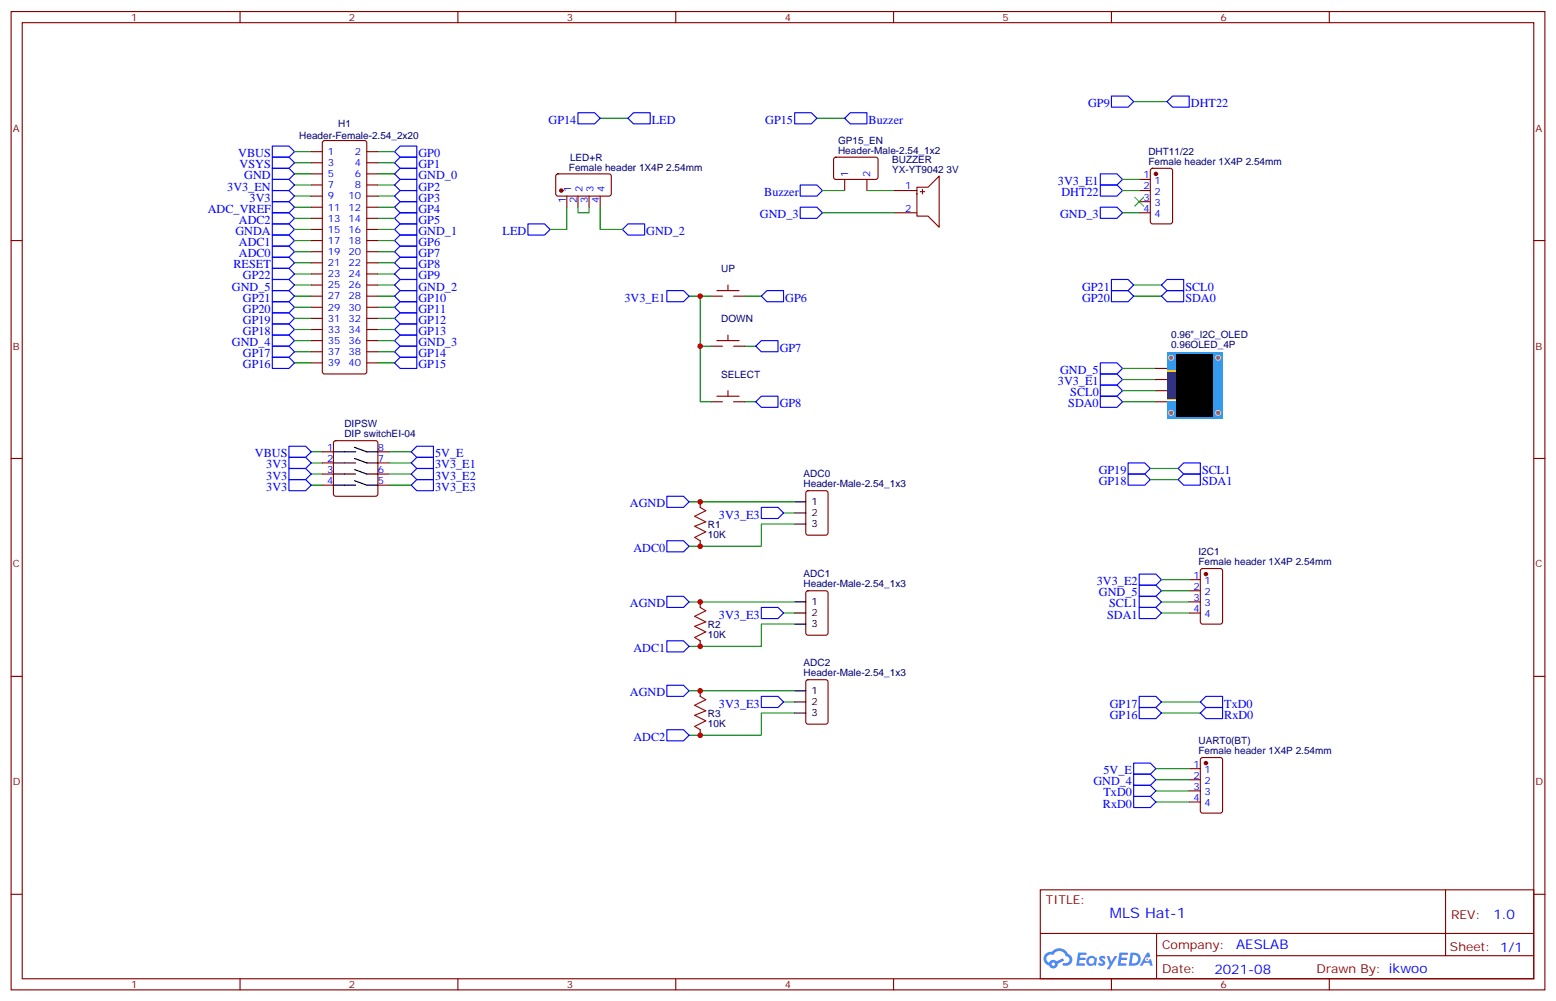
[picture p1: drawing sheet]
<svg xmlns="http://www.w3.org/2000/svg" width="494mm" height="318mm" viewBox="0 0 494 318" stroke-linecap="round" stroke-linejoin="round" font-family="sans-serif">
<g fill="none" stroke="#870000" stroke-width=".35">
<path d="M3.5 3.7h486.9v310.4h-486.9zM7.1 7.2h479.7v303.4h-479.7zM76.2 3.7v3.5M145.3 3.7v3.5M214.5 3.7v3.5M283.6 3.7v3.5M352.8 3.7v3.5M421.9 3.7v3.5M3.5 76.3h3.6M486.8 76.3h3.6M3.5 145.5h3.6M486.8 145.5h3.6"/>
<path d="M3.5 214.6h3.6M486.8 214.6h3.6M3.5 283.8h3.6M330.2 282.4h156.6v28.2h-156.6zM330.2 296.2h156.5M367.1 296.2v14.1M458.8 282.4v20.9M486.8 283.8h3.6M76.2 310.6v3.5M145.3 310.6v3.5M214.5 310.6v3.5M283.6 310.6v3.5"/>
<path d="M352.8 310.6v3.5M367.1 303.3h119.6M421.9 310.6v3.5"/>
</g>
<g fill="#5487ff">
<path d="M349.2 303.5a1.22 1.22 0 0 1 1.7 .3l-.4 .6a.47 .47 0 0 0-.3-.4 .47 .47 0 0 0-.5 .2l.1 .2a1.14 1.14 0 0 1 .8 1.7 1.14 1.14 0 0 1-1.9 0l-.2-.2 .5-.5 .7 .4a.29 .29 0 0 0 .3-.2 .29 .29 0 0 0-.2-.4 1.04 1.04 0 0 1-.6-1.7z"/>
<path d="M342.2 302.3h2.3l.4 .2-.2 .5h-1.8l-.1 .9h1.5l.3 .4-.3 .3h-1.6l-.2 1.1 1.7 .1 .2 .3-.2 .3h-2.6z"/>
<path d="M355.3 302.3l2.7 .2-.1 .5h-1.8l-.2 .9h1.6l.3 .4-.4 .3h-1.6l-.1 1.1 1.7 .1 .2 .3-.2 .3h-2.7z"/>
<path d="M364.1 302.3h.7l.3 1.2-.6 .4a.69 .69 0 0 0-1 .2 .69 .69 0 0 0 .4 1 .69 .69 0 0 0 .9-.6l.5-.3 .6 2.2h-.8l-.3-.8h-1.7l-.5 .8h-.8z"/>
<path d="M351.3 303.4h.8l.6 1.8 1.1-1.8h.9l-2.6 4.2h-.8l.9-1.6z"/>
<path d="M358.9 302.3l-.6 4.1h1.3a2.11 2.11 0 0 0 2.5-2.1 2.11 2.11 0 0 0-2.5-2zM359.6 303a1.43 1.43 0 0 1 1.6 1.6 1.43 1.43 0 0 1-2 1.1z"/>
<path d="M345.2 303.9a1.54 1.54 0 0 0-.1 2.2 1.54 1.54 0 0 0 2.1 .1l.7 .2 .3-2.3-.6-.2a1.49 1.49 0 0 0-2.4 0zM345.4 304.9a.95 .95 0 0 1 1.9 0 .95 .95 0 0 1-1.9 0z"/>
<path d="M331.9 302.7a2.18 2.18 0 0 0 1.1 3.7 1.44 1.44 0 0 0 1.6 .9 1.44 1.44 0 0 0 1.2-1.5l2-1-.5-.7-1.9 .9a1.47 1.47 0 0 0-2.4 .5 1.39 1.39 0 0 1-.7-2 1.39 1.39 0 0 1 2-.4 2.12 2.12 0 0 1 2.2-1.3 2.12 2.12 0 0 1 1.9 1.7 1.14 1.14 0 0 1 1 1.4 1.14 1.14 0 0 1-1.6 .7 .43 .43 0 0 0-.5 .4 .43 .43 0 0 0 .4 .5 1.98 1.98 0 0 0 2.5-1.3 1.98 1.98 0 0 0-1.2-2.5 3.1 3.1 0 0 0-5.3-.7l-.9 .1zM333.8 306a.55 .55 0 0 1 1.1 0 .55 .55 0 0 1-1.1 0z"/>
<circle cx="364.1" cy="304.4" r=".26"/>
</g>
<g fill="none" stroke="#870000" stroke-width=".35">
<path d="M98.8 48.1h3.5M98.8 51.6h3.5M98.8 55.2h3.5M98.8 58.7h3.5M102.5 44.8l.5-.2h12.7l.5 .2 .2 .5v72.7l-.2 .5-.5 .2h-12.7l-.5-.3-.2-.4v-72.7zM116.4 48.1h3.5M116.4 51.6h3.5M116.4 55.2h3.5M116.4 58.7h3.5M176.6 55.4l.5-.2h16.5l.4 .7v5.9l-.7 .4h-16.5l-.4-.7v-5.6zM361.6 56.9h3.5M365.4 53.6l.4-.2h5.7l.6 .4 .1 16.5-.5 .7h-5.9l-.6-.4-.1-16.5z"/>
<path d="M98.8 62.2h3.5M98.8 65.8h3.5M98.8 69.3h3.5M98.8 72.8h3.5M98.8 76.3h3.5M98.8 79.9h3.5M116.4 62.2h3.5M116.4 65.8h3.5M116.4 69.3h3.5M116.4 72.8h3.5M116.4 76.3h3.5M116.4 79.9h3.5"/>
<path d="M179.9 62.2v3.6M183.4 62.2v3.6M187 62.2v3.6M190.5 62.2v3.6M361.6 60.5h3.5M361.6 64h3.5M361.6 67.5h3.5M98.8 94h3.5M98.8 83.4h3.5M98.8 86.9h3.5M98.8 90.5h3.5M98.8 97.5h3.5"/>
<path d="M116.4 94h3.5M116.4 83.4h3.5M116.4 86.9h3.5M116.4 90.5h3.5M116.4 97.5h3.5M225.8 94h3.5M227.5 92.2h7.1M231.1 90.5v1.7M232.8 94h3.6M98.8 108.1h3.5M98.8 101h3.5M98.8 104.6h3.5"/>
<path d="M98.8 111.6h3.5M98.8 115.1h3.5M116.4 108.1h3.5M116.4 101h3.5M116.4 104.6h3.5M116.4 111.6h3.5M116.4 115.1h3.5M225.8 109.9h3.5M227.5 108.1h7.1M231.1 106.3v1.8M232.8 109.9h3.6M366.9 116.9h3.5"/>
<path d="M225.8 127.5h3.5M227.5 125.7h7.1M231.1 124v1.7M232.8 127.5h3.6M366.9 127.5h3.5M366.9 124h3.5M366.9 120.4h3.5M102.3 154h3.5M102.3 150.4h3.5M102.3 146.9h3.5M102.3 143.4h3.5M106.1 140l.4-.2h12.7l.5 .2 .2 .5v16.3l-.2 .5-.5 .2h-12.7l-.5-.3-.2-.4v-16.3z"/>
<path d="M119.9 154h3.6M119.9 150.4h3.6M119.9 146.9h3.6M119.9 143.4h3.6M256 155.9l.5-.2h5.6l.7 .4v13l-.4 .7h-5.9l-.7-.4v-13zM256 187.7l.5-.2h5.6l.7 .4v13l-.4 .6-5.9 .1-.7-.5v-12.9zM256 215.9l.5-.2h5.6l.7 .4v13l-.4 .6-5.9 .1-.7-.5v-12.9zM377.5 243.9h3.5M377.5 247.4h3.5M377.5 251h3.5M377.5 254.5h3.5M381.2 240.6l.5-.2h5.6l.7 .4 .1 16.5-.5 .7h-5.9l-.6-.4-.1-16.5z"/>
</g>
<g fill="none" stroke="#000" stroke-width=".35">
<path d="M105.8 143.4h7.1M105.8 146.9h7.1M105.8 150.4h7.1M105.8 154h7.1M112.5 142l3.9 1.4h3.5M112.5 145.5l3.9 1.4h3.5M112.5 149l3.9 1.4h3.5M112.5 152.5l3.9 1.5h3.5M252.2 159.2h3.6M252.2 166.3h3.6M252.2 162.8h3.6M252.2 198h3.6"/>
<path d="M252.2 191h3.6M252.2 194.5h3.6M252.2 219.2h3.6M252.2 226.3h3.6M252.2 222.7h3.6"/>
</g>
<g fill="none" stroke="#008700" stroke-width=".35">
<path d="M190.5 37.5h8.8M259.3 37.5h8.8M359.8 32.2h10.6M93.5 58.7h5.3M93.5 55.2h5.3M93.5 51.6h5.3M93.5 48.1h5.3M119.9 58.7h5.3M119.9 55.2h5.3M119.9 51.6h5.3M119.9 48.1h5.3M356.3 56.9h5.3"/>
<path d="M93.5 72.8h5.3M93.5 69.3h5.3M93.5 65.8h5.3M93.5 79.9h5.3M93.5 76.3h5.3M93.5 62.2h5.3M119.9 72.8h5.3M119.9 69.3h5.3M119.9 65.8h5.3M119.9 79.9h5.3M119.9 76.3h5.3M119.9 62.2h5.3"/>
<path d="M179.9 65.8v7h-5.3M183.4 65.8v1.7h3.6v-1.7M190.5 65.8v7h7.1M356.3 60.5h5.3M356.3 67.5h5.3M93.5 94h5.3M93.5 90.5h5.3M93.5 97.5h5.3M93.5 83.4h5.3M93.5 86.9h5.3M119.9 94h5.3M119.9 90.5h5.3"/>
<path d="M119.9 97.5h5.3M119.9 83.4h5.3M119.9 86.9h5.3M218.7 94h7.1M222.2 94v15.9h3.6M236.4 94h5.3M359.8 94h8.9M359.8 90.5h8.9M93.5 115.1h5.3M93.5 108.1h5.3M93.5 104.6h5.3M93.5 101h5.3"/>
<path d="M93.5 111.6h5.3M119.9 115.1h5.3M119.9 108.1h5.3M119.9 104.6h5.3M119.9 101h5.3M119.9 111.6h5.3M222.2 109.9v17.6h3.6M236.4 109.9h3.5M356.3 116.9h10.6M236.4 127.5h3.5M356.3 127.5h10.6M356.3 124h10.6"/>
<path d="M356.3 120.4h10.6M98.8 150.4h3.5M98.8 154h3.5M98.8 146.9h3.5M98.8 143.4h3.5M123.5 150.4h7M123.5 154h7M123.5 146.9h7M123.5 143.4h7M218.7 159.2h33.5M365.1 148.7h8.8M365.1 152.2h8.8"/>
<path d="M248.7 162.8h3.5M252.2 166.3h-10.5v7.1h-23M218.7 191h33.5M248.7 194.5h3.5M252.2 198h-10.5v7.1h-23M218.7 219.2h33.5M248.7 222.7h3.5M252.2 226.3h-10.5v7h-23M368.7 226.3h12.3M368.7 222.7h12.3M366.9 243.9h10.6M366.9 247.4h10.6"/>
<path d="M366.9 251h10.6M366.9 254.5h10.6"/>
</g>
<g fill="none" stroke="#00f" stroke-width=".35">
<path d="M183.4 35.8h5.3l1.8 1.7-1.8 1.8h-5.3zM199.3 37.5l1.8-1.7h5.3v3.5h-5.3zM252.2 35.8h5.3l1.8 1.7-1.8 1.8h-5.3zM268.1 37.5l1.8-1.7h5.3v3.5h-5.3zM352.8 30.5h5.3l1.7 1.7-1.7 1.8h-5.3zM372.2 30.5h5.3v3.5h-5.3l-1.8-1.8zM86.4 56.9h5.3l1.8 1.8-1.8 1.8h-5.3zM86.4 53.4h5.3l1.8 1.8-1.8 1.7h-5.3zM86.4 49.9h5.3l1.8 1.7-1.8 1.8h-5.3zM86.4 46.4h5.3l1.8 1.7-1.8 1.8h-5.3zM125.2 58.7l1.8-1.8h5.3v3.6h-5.3zM127 46.4h5.3v3.5h-5.3l-1.8-1.8z"/>
<path d="M127 49.9h5.3v3.5h-5.3l-1.8-1.8zM127 53.4h5.3v3.5h-5.3l-1.8-1.7zM254 58.7h5.3l1.8 1.8-1.8 1.7h-5.3zM349.2 55.2h5.3l1.8 1.7-1.8 1.8h-5.3zM349.2 58.7h5.3l1.8 1.8-1.8 1.7h-5.3zM86.4 60.5h5.3l1.8 1.7-1.8 1.8h-5.3zM86.4 71h5.3l1.8 1.8-1.8 1.8h-5.3zM86.4 74.6h5.3l1.8 1.7-1.8 1.8h-5.3zM86.4 67.5h5.3l1.8 1.8-1.8 1.7h-5.3zM86.4 64h5.3l1.8 1.8-1.8 1.7h-5.3zM86.4 78.1h5.3l1.8 1.8-1.8 1.7h-5.3zM125.2 62.2l1.8-1.7h5.3v3.5h-5.3z"/>
<path d="M127 74.6h5.3v3.5h-5.3l-1.8-1.8zM127 78.1h5.3v3.5h-5.3l-1.8-1.7zM127 64h5.3v3.5h-5.3l-1.8-1.7zM127 67.5h5.3v3.5h-5.3l-1.8-1.7zM127 71h5.3v3.6h-5.3l-1.8-1.8zM167.6 71h5.3l1.7 1.8-1.7 1.8h-5.3zM199.3 71h5.3v3.6h-5.3l-1.7-1.8zM254 65.8h5.3l1.8 1.7-1.8 1.8h-5.3zM349.2 65.8h5.3l1.8 1.7-1.8 1.8h-5.3zM86.4 92.2h5.3l1.8 1.8-1.8 1.7h-5.3zM86.4 85.2h5.3l1.8 1.7-1.8 1.8h-5.3zM86.4 81.6h5.3l1.8 1.8-1.8 1.8h-5.3z"/>
<path d="M86.4 88.7h5.3l1.8 1.8-1.8 1.7h-5.3zM86.4 99.3h5.3l1.8 1.7-1.8 1.8h-5.3zM86.4 95.7h5.3l1.8 1.8-1.8 1.8h-5.3zM127 88.7h5.3v3.5h-5.3l-1.8-1.7zM127 85.2h5.3v3.5h-5.3l-1.8-1.8zM127 81.6h5.3v3.6h-5.3l-1.8-1.8zM127 92.2h5.3v3.5h-5.3l-1.8-1.7zM127 95.7h5.3v3.6h-5.3l-1.8-1.8zM127 99.3h5.3v3.5h-5.3l-1.8-1.8zM211.7 92.2h5.3l1.7 1.8-1.7 1.7h-5.3zM243.4 92.2h5.3v3.5h-5.3l-1.7-1.7zM352.8 92.2h5.3l1.7 1.8-1.7 1.7h-5.3z"/>
<path d="M352.8 88.7h5.3l1.7 1.8-1.7 1.7h-5.3zM370.4 92.2h5.3v3.5h-5.3l-1.7-1.7zM370.4 88.7h5.3v3.5h-5.3l-1.7-1.7zM86.4 102.8h5.3l1.8 1.8-1.8 1.7h-5.3zM86.4 106.3h5.3l1.8 1.8-1.8 1.8h-5.3zM86.4 109.9h5.3l1.8 1.7-1.8 1.8h-5.3zM86.4 113.4h5.3l1.8 1.7-1.8 1.8h-5.3zM127 109.9h5.3v3.5h-5.3l-1.8-1.8zM127 102.8h5.3v3.5h-5.3l-1.8-1.7zM127 106.3h5.3v3.6h-5.3l-1.8-1.8zM127 113.4h5.3v3.5h-5.3l-1.8-1.8zM241.7 108.1h5.2v3.5h-5.2l-1.8-1.7z"/>
<path d="M349.2 115.1h5.3l1.8 1.8-1.8 1.8h-5.3zM349.2 118.7h5.3l1.8 1.7-1.8 1.8h-5.3zM241.7 125.7h5.2v3.6h-5.2l-1.8-1.8zM349.2 122.2h5.3l1.8 1.8-1.8 1.7h-5.3zM349.2 125.7h5.3l1.8 1.8-1.8 1.8h-5.3zM91.7 152.2h5.3l1.8 1.8-1.8 1.7h-5.3zM91.7 145.1h5.3l1.8 1.8-1.8 1.8h-5.3zM91.7 141.6h5.3l1.8 1.8-1.8 1.7h-5.3zM91.7 148.7h5.3l1.8 1.7-1.8 1.8h-5.3zM132.3 145.1h5.3v3.6h-5.3l-1.8-1.8zM132.3 141.6h5.3v3.5h-5.3l-1.8-1.7zM132.3 148.7h5.3v3.5h-5.3l-1.8-1.8z"/>
<path d="M132.3 152.2h5.3v3.5h-5.3l-1.8-1.7zM211.7 157.5h5.3l1.7 1.7-1.7 1.8h-5.3zM358.1 146.9h5.3l1.7 1.8-1.7 1.7h-5.3zM358.1 150.4h5.3l1.7 1.8-1.7 1.8h-5.3zM375.7 146.9h5.3v3.5h-5.3l-1.8-1.7zM375.7 150.4h5.3v3.6h-5.3l-1.8-1.8zM211.7 171.6h5.3l1.7 1.8-1.7 1.7h-5.3zM241.7 161h5.2l1.8 1.8-1.8 1.7h-5.2zM211.7 189.2h5.3l1.7 1.8-1.7 1.8h-5.3zM241.7 192.8h5.2l1.8 1.7-1.8 1.8h-5.2zM211.7 203.3h5.3l1.7 1.8-1.7 1.8h-5.3zM211.7 217.5h5.3l1.7 1.7-1.7 1.8h-5.3z"/>
<path d="M211.7 231.6h5.3l1.7 1.7-1.7 1.8h-5.3zM241.7 221h5.2l1.8 1.7-1.8 1.8h-5.2zM361.6 221h5.3l1.8 1.7-1.8 1.8h-5.3zM361.6 224.5h5.3l1.8 1.8-1.8 1.7h-5.3zM381 226.3l1.8-1.8h5.3v3.5h-5.3zM382.8 221h5.3v3.5h-5.3l-1.8-1.8zM359.8 252.7h5.3l1.8 1.8-1.8 1.8h-5.3zM359.8 249.2h5.3l1.8 1.8-1.8 1.7h-5.3zM359.8 245.7h5.3l1.8 1.7-1.8 1.8h-5.3zM359.8 242.1h5.3l1.8 1.8-1.8 1.8h-5.3z"/>
</g>
<g fill="#870000" stroke="#870000" stroke-width=".35">
<circle cx="366.9" cy="55.2" r=".53"/>
<circle cx="382.8" cy="242.1" r=".53"/>
<circle cx="178.2" cy="60.5" r=".53"/>
</g>
<path d="M360.2 62.6l2.8 2.8M363 62.6l-2.8 2.8" fill="none" stroke="#3c3" stroke-width=".35"/>
<path d="M370.4 111.6h17.7v21.2h-17.7z" fill="#39f"/>
<g fill="#666" stroke="#ccc" stroke-width=".35">
<circle cx="371.7" cy="113.5" r=".81"/>
<circle cx="371.7" cy="131" r=".81"/>
<circle cx="386.6" cy="113.5" r=".81"/>
<circle cx="386.6" cy="131" r=".81"/>
</g>
<path d="M370.4 117.4h2.8v9.6h-2.8z" fill="#fff"/>
<g fill="#fc0">
<path d="M370.4 117.5h2.8v.5h-2.8z"/>
<path d="M370.4 126.4h2.8v.5h-2.8z"/>
</g>
<path d="M370.4 118.1h2.8v8.2h-2.8z" fill="#333"/>
<path d="M373.2 112.3h11.7v19.8h-11.7z" fill="#000"/>
<path d="M222.2 161l1.8 1.1-3.5 1.7 3.5 1.8-3.5 1.4 3.5 1.8-3.5 1.7 1.7 1.1M222.2 192.8l1.8 1-3.5 1.8 3.5 1.7-3.5 1.5 3.5 1.7-3.5 1.8 1.7 1M222.2 221l1.8 1-3.5 1.8 3.5 1.8-3.5 1.4 3.5 1.7-3.5 1.8 1.7 1.1" fill="none" stroke="#a10000" stroke-width=".35"/>
<g fill="none" stroke="#870000" stroke-width=".35">
<path d="M264.8 50.1l.5-.2h13l.4 .7-.1 5.9-.6 .4h-13l-.4-.7v-5.6zM268.1 56.9v3.6M275.2 56.9v3.6M291 59.4h3.6l3.5-3.5v16.2l-3.5-3.5h-3.6zM284 60.5h7M284 67.5h7M292.1 60.8h1.4M292.8 60.1v1.4M222.2 159.2v1.8M222.2 171.6v1.8M222.2 191v1.8M377.5 183.9h3.5"/>
<path d="M377.5 187.5h3.5M377.5 191h3.5M377.5 194.5h3.5M381.2 180.6l.5-.2h5.6l.7 .4 .1 16.5-.5 .7h-5.9l-.6-.4-.1-16.5zM222.2 203.3v1.8M222.2 219.2v1.8M222.2 231.6v1.7"/>
</g>
<circle cx="382.8" cy="182.2" r=".53" fill="#870000" stroke="#870000" stroke-width=".35"/>
<path d="M361.6 185.7h5.3l1.8 1.8-1.8 1.7h-5.3zM361.6 182.2h5.3l1.8 1.7-1.8 1.8h-5.3zM361.6 189.2h5.3l1.8 1.8-1.8 1.8h-5.3zM361.6 192.8h5.3l1.8 1.7-1.8 1.8h-5.3z" fill="none" stroke="#00f" stroke-width=".35"/>
<path d="M261.1 60.5h7M261.1 67.5h22.9M275.2 60.5h8.8M368.7 183.9h8.8M368.7 187.5h8.8M368.7 191h8.8M368.7 194.5h8.8" fill="none" stroke="#008700" stroke-width=".35"/>
<g fill="#c00">
<circle cx="222.3" cy="109.9" r=".88"/>
<circle cx="222.3" cy="94" r=".88"/>
<circle cx="222.3" cy="173.4" r=".88"/>
<circle cx="222.3" cy="159.2" r=".88"/>
<circle cx="222.3" cy="205.1" r=".88"/>
<circle cx="222.3" cy="191" r=".88"/>
<circle cx="222.3" cy="233.3" r=".88"/>
<circle cx="222.3" cy="219.2" r=".88"/>
</g>
<text font-size="4.6" fill="#00f" x="352.3" y="291.4">MLS Hat-1</text>
<g font-size="4.2" fill="#00f">
<text x="474" y="291.6">1.0</text>
<text x="392.4" y="301.2">AESLAB</text>
<text x="385.5" y="309">2021-08</text>
</g>
<g font-size="3.9" fill="#00f">
<text x="345.4" y="34">GP9</text>
<text x="378" y="34">DHT22</text>
<text x="174.1" y="39.3">GP14</text>
<text x="206.9" y="39.3">LED</text>
<text x="242.9" y="39.3">GP15</text>
<text x="275.7" y="39.3">Buzzer</text>
<text x="75.6" y="49.9">VBUS</text>
<text x="76" y="53.4">VSYS</text>
<text x="132.8" y="49.9">GP0</text>
<text x="132.8" y="53.4">GP1</text>
<text x="77.5" y="56.9">GND</text>
<text x="132.8" y="56.9">GND_0</text>
<text x="335.8" y="58.7">3V3_E1</text>
<text x="72.1" y="60.5">3V3_EN</text>
<text x="79.2" y="64">3V3</text>
<text x="132.8" y="64">GP3</text>
<text x="132.8" y="60.5">GP2</text>
<text x="242.6" y="62.2">Buzzer</text>
<text x="336.9" y="62.2">DHT22</text>
<text x="66" y="67.5">ADC_VREF</text>
<text x="75.8" y="71">ADC2</text>
<text x="132.8" y="67.5">GP4</text>
<text x="132.8" y="71">GP5</text>
<text x="241.2" y="69.3">GND_3</text>
<text x="336.5" y="69.3">GND_3</text>
<text x="74.7" y="74.6">GNDA</text>
<text x="132.8" y="74.6">GND_1</text>
<text x="159.5" y="74.6">LED</text>
<text x="205.1" y="74.6">GND_2</text>
<text x="75.8" y="78.1">ADC1</text>
<text x="75.8" y="81.6">ADC0</text>
<text x="132.8" y="78.1">GP6</text>
<text x="132.8" y="81.6">GP7</text>
<text x="74.1" y="85.2">RESET</text>
<text x="77.1" y="88.7">GP22</text>
<text x="132.8" y="88.7">GP9</text>
<text x="132.8" y="85.2">GP8</text>
<text x="73.6" y="92.2">GND_5</text>
<text x="77.1" y="95.7">GP21</text>
<text x="132.8" y="92.2">GND_2</text>
<text x="132.8" y="95.7">GP10</text>
<text x="198.2" y="95.7">3V3_E1</text>
<text x="249.2" y="95.7">GP6</text>
<text x="343.4" y="95.7">GP20</text>
<text x="343.4" y="92.2">GP21</text>
<text x="376.2" y="95.7">SDA0</text>
<text x="376.2" y="92.2">SCL0</text>
<text x="77.1" y="99.3">GP20</text>
<text x="132.8" y="99.3">GP11</text>
<text x="77.1" y="106.3">GP18</text>
<text x="77.1" y="102.8">GP19</text>
<text x="132.8" y="102.8">GP12</text>
<text x="132.8" y="106.3">GP13</text>
<text x="73.6" y="109.9">GND_4</text>
<text x="77.1" y="113.4">GP17</text>
<text x="132.8" y="113.4">GP14</text>
<text x="132.8" y="109.9">GND_3</text>
<text x="247.5" y="111.6">GP7</text>
<text x="77.1" y="116.9">GP16</text>
<text x="132.8" y="116.9">GP15</text>
<text x="336.5" y="118.7">GND_5</text>
<text x="335.8" y="122.2">3V3_E1</text>
<text x="339.7" y="125.7">SCL0</text>
<text x="247.5" y="129.3">GP8</text>
<text x="339.1" y="129.3">SDA0</text>
<text x="80.9" y="145.1">VBUS</text>
<text x="84.5" y="148.7">3V3</text>
<text x="138.1" y="148.7">3V3_E1</text>
<text x="138.1" y="145.1">5V_E</text>
<text x="84.5" y="155.7">3V3</text>
<text x="84.5" y="152.2">3V3</text>
<text x="138.1" y="152.2">3V3_E2</text>
<text x="138.1" y="155.7">3V3_E3</text>
<text x="348.7" y="150.4">GP19</text>
<text x="348.7" y="154">GP18</text>
<text x="381.5" y="150.4">SCL1</text>
<text x="381.5" y="154">SDA1</text>
<text x="200" y="161">AGND</text>
<text x="228.2" y="164.5">3V3_E3</text>
<text x="201" y="175.1">ADC0</text>
<text x="348.1" y="185.7">3V3_E2</text>
<text x="348.8" y="189.2">GND_5</text>
<text x="200" y="192.8">AGND</text>
<text x="228.2" y="196.3">3V3_E3</text>
<text x="351.4" y="196.3">SDA1</text>
<text x="352.1" y="192.8">SCL1</text>
<text x="201" y="206.9">ADC1</text>
<text x="200" y="221">AGND</text>
<text x="228.2" y="224.5">3V3_E3</text>
<text x="352.3" y="224.5">GP17</text>
<text x="388.6" y="224.5">TxD0</text>
<text x="352.3" y="228">GP16</text>
<text x="388.6" y="228">RxD0</text>
<text x="201" y="235.1">ADC2</text>
<text x="350.3" y="245.7">5V_E</text>
<text x="347" y="249.2">GND_4</text>
<text x="350.1" y="256.3">RxD0</text>
<text x="350.3" y="252.7">TxD0</text>
</g>
<g font-size="3.9" fill="#800">
<text x="332" y="286.9">TITLE:</text>
<text x="460.6" y="291.6">REV:</text>
<text x="368.9" y="301.1">Company:</text>
<text x="460.2" y="301.8">Sheet: 1/1</text>
<text x="368.9" y="308.8">Date:</text>
<text x="417.9" y="308.9">Drawn By: ikwoo</text>
</g>
<g font-size="3.2" fill="#800">
<text x="41.6" y="6.7">1</text>
<text x="110.8" y="6.7">2</text>
<text x="179.9" y="6.7">3</text>
<text x="249.1" y="6.7">4</text>
<text x="318.2" y="6.7">5</text>
<text x="387.3" y="6.7">6</text>
<text x="4.1" y="41.8">A</text>
<text x="487.4" y="41.8">A</text>
<text x="4.1" y="110.9">B</text>
<text x="487.4" y="110.9">B</text>
<text x="4.1" y="180.1">C</text>
<text x="487.4" y="180.1">C</text>
<text x="4.1" y="249.2">D</text>
<text x="487.4" y="249.2">D</text>
<text x="41.6" y="313.6">1</text>
<text x="110.8" y="313.6">2</text>
<text x="179.9" y="313.6">3</text>
<text x="249.1" y="313.6">4</text>
<text x="318.2" y="313.6">5</text>
<text x="387.3" y="313.6">6</text>
</g>
<g font-size="3.2" fill="#000080">
<text x="107.4" y="40.3">H1</text>
<text x="95" y="44">Header-Female-2.54_2x20</text>
<text x="266" y="45.6">GP15_EN</text>
<text x="180.9" y="50.9">LED+R</text>
<text x="266" y="48.8">Header-Male-2.54_1x2</text>
<text x="283.2" y="51.6">BUZZER</text>
<text x="364.5" y="52.4">Female header 1X4P 2.54mm</text>
<text x="364.5" y="49.2">DHT11/22</text>
<text x="180.6" y="54.1">Female header 1X4P 2.54mm</text>
<text x="283.2" y="54.8">YX-YT9042 3V</text>
<text x="228.9" y="86.5">UP</text>
<text x="228.9" y="102.3">DOWN</text>
<text x="371.7" y="107.4">0.96&quot;_I2C_OLED</text>
<text x="371.7" y="110.6">0.96OLED_4P</text>
<text x="228.9" y="120">SELECT</text>
<text x="109.3" y="135.6">DIPSW</text>
<text x="109.3" y="138.8">DIP switchEI-04</text>
<text x="255.1" y="151.4">ADC0</text>
<text x="255.1" y="154.7">Header-Male-2.54_1x3</text>
<text x="224.7" y="167.4">R1</text>
<text x="224.7" y="170.7">10K</text>
<text x="380.4" y="179.4">Female header 1X4P 2.54mm</text>
<text x="380.4" y="176.2">I2C1</text>
<text x="255.1" y="183.2">ADC1</text>
<text x="255.1" y="186.4">Header-Male-2.54_1x3</text>
<text x="224.7" y="202.4">10K</text>
<text x="224.7" y="199.2">R2</text>
<text x="255.1" y="211.4">ADC2</text>
<text x="255.1" y="214.6">Header-Male-2.54_1x3</text>
<text x="224.7" y="227.4">R3</text>
<text x="224.7" y="230.6">10K</text>
<text x="380.4" y="239.3">Female header 1X4P 2.54mm</text>
<text x="380.4" y="236.1">UART0(BT)</text>
</g>
<g font-size="3.2" fill="#00f">
<text x="104.1" y="49.2">1</text>
<text x="104.1" y="52.7">3</text>
<text x="112.6" y="49.2">2</text>
<text x="112.6" y="52.7">4</text>
<text x="104.1" y="56.2">5</text>
<text x="104.1" y="59.8">7</text>
<text x="112.6" y="56.2">6</text>
<text x="112.6" y="59.8">8</text>
<text x="269.2" y="56.2" transform="rotate(-90 269.2 56.2)">1</text>
<text x="276.2" y="56.2" transform="rotate(-90 276.2 56.2)">2</text>
<text x="362.9" y="56.6">1</text>
<text x="366.4" y="58.3">1</text>
<text x="104.1" y="63.3">9</text>
<text x="110.6" y="63.3">10</text>
<text x="179.6" y="64.4" transform="rotate(-90 179.6 64.4)">1</text>
<text x="181.3" y="60.9" transform="rotate(-90 181.3 60.9)">1</text>
<text x="183.1" y="64.4" transform="rotate(-90 183.1 64.4)">2</text>
<text x="184.9" y="60.9" transform="rotate(-90 184.9 60.9)">2</text>
<text x="186.6" y="64.4" transform="rotate(-90 186.6 64.4)">3</text>
<text x="188.4" y="60.9" transform="rotate(-90 188.4 60.9)">3</text>
<text x="190.1" y="64.4" transform="rotate(-90 190.1 64.4)">4</text>
<text x="191.9" y="60.9" transform="rotate(-90 191.9 60.9)">4</text>
<text x="287.3" y="60.1">1</text>
<text x="362.9" y="60.1">2</text>
<text x="362.9" y="63.6">3</text>
<text x="366.4" y="61.9">2</text>
<text x="366.4" y="65.4">3</text>
<text x="104.1" y="66.8">11</text>
<text x="104.1" y="70.3">13</text>
<text x="110.6" y="66.8">12</text>
<text x="110.6" y="70.3">14</text>
<text x="287.3" y="67.2">2</text>
<text x="362.9" y="67.2">4</text>
<text x="366.4" y="68.9">4</text>
<text x="104.1" y="73.9">15</text>
<text x="104.1" y="77.4">17</text>
<text x="110.6" y="73.9">16</text>
<text x="110.6" y="77.4">18</text>
<text x="104.1" y="80.9">19</text>
<text x="110.6" y="80.9">20</text>
<text x="104.1" y="84.5">21</text>
<text x="104.1" y="88">23</text>
<text x="110.6" y="84.5">22</text>
<text x="110.6" y="88">24</text>
<text x="104.1" y="91.5">25</text>
<text x="104.1" y="95">27</text>
<text x="110.6" y="91.5">26</text>
<text x="110.6" y="95">28</text>
<text x="104.1" y="98.6">29</text>
<text x="110.6" y="98.6">30</text>
<text x="104.1" y="102.1">31</text>
<text x="104.1" y="105.6">33</text>
<text x="110.6" y="102.1">32</text>
<text x="110.6" y="105.6">34</text>
<text x="104.1" y="109.1">35</text>
<text x="104.1" y="112.7">37</text>
<text x="110.6" y="109.1">36</text>
<text x="110.6" y="112.7">38</text>
<text x="104.1" y="116.2">39</text>
<text x="110.6" y="116.2">40</text>
<text x="103.8" y="143">1</text>
<text x="119.9" y="143">8</text>
<text x="103.8" y="146.5">2</text>
<text x="119.9" y="146.5">7</text>
<text x="103.8" y="150.1">3</text>
<text x="103.8" y="153.6">4</text>
<text x="119.9" y="153.6">5</text>
<text x="119.9" y="150.1">6</text>
<text x="378.8" y="183.6">1</text>
<text x="382.3" y="185.3">1</text>
<text x="378.8" y="187.1">2</text>
<text x="378.8" y="190.6">3</text>
<text x="382.3" y="188.9">2</text>
<text x="378.8" y="194.2">4</text>
<text x="382.3" y="192.4">3</text>
<text x="382.3" y="195.9">4</text>
<text x="378.8" y="243.6">1</text>
<text x="382.3" y="245.3">1</text>
<text x="378.8" y="247.1">2</text>
<text x="378.8" y="250.6">3</text>
<text x="382.3" y="248.8">2</text>
<text x="378.8" y="254.1">4</text>
<text x="382.3" y="252.4">3</text>
<text x="382.3" y="255.9">4</text>
</g>
<g font-size="3.2">
<text x="257.5" y="160.3">1</text>
<text x="257.5" y="167.4">3</text>
<text x="257.5" y="163.8">2</text>
<text x="257.5" y="192.1">1</text>
<text x="257.5" y="195.6">2</text>
<text x="257.5" y="199.1">3</text>
<text x="257.5" y="220.3">1</text>
<text x="257.5" y="227.3">3</text>
<text x="257.5" y="223.8">2</text>
</g>
</svg>
